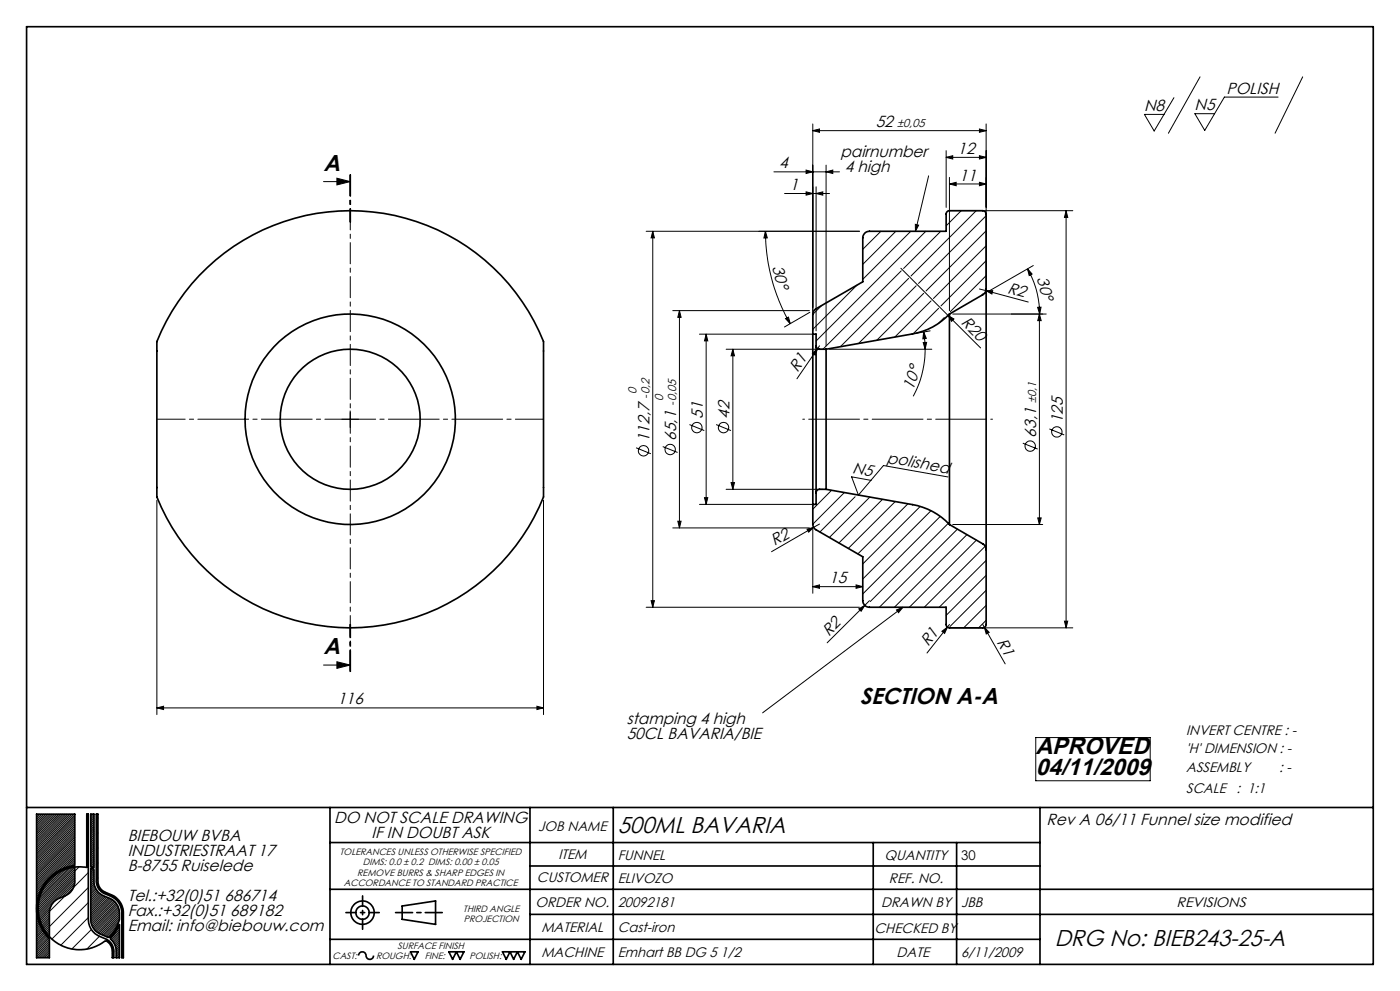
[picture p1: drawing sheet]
<svg xmlns="http://www.w3.org/2000/svg" width="420mm" height="297mm" viewBox="0 0 420 297" stroke-linecap="round" stroke-linejoin="round" font-family="sans-serif">
<g fill="none" stroke="#000" stroke-width=".3">
<path d="M243.8 39.2l2.1-.5v.9zM243.8 37.1v62.1M243.8 39.2h52M293.8 38.7l2 .5-2 .4zM295.8 37.1v49.6M352.2 29.3l-5.9 10-3-5h5.9M360 23l-9.5 16.9M383.4 29.1h-16.1l-5.9 10-2.9-5h5.8M390.8 23l-8.3 16.9M97 54.4h8.1M101.1 53.4l4 1-4 1zM232.2 51.5h19.6"/>
<path d="M235.4 58h13.4M241.8 51l2 .5-2 .5zM241.8 57.5l2 .5-2 .5zM244.8 58l2-.5v1zM244.8 56v43.2M247.8 51.5l2-.5v1zM247.8 49.5v54.1M278.6 52.7l-4 16.6M283.8 47.2l2-.5v1zM283.8 45.2v17M283.8 47.2h12M284.8 55.1l2-.5v1.1z"/>
<path d="M284.8 53.2v39.9M284.8 55.1h11M293.8 46.7l2 .5-2 .5zM293.8 54.6l2 .5-2 .6zM193.9 69.3h63.9M195.8 69.3l.5 2h-1zM195.8 69.3v112.7M229.6 69.3l.6 2h-1zM229.6 69.3a55.6 55.6 0 0 0 7.5 27.7M264.3 69.3l-5.5 5.4M268.7 69.3l-9.9 9.9M273.2 69.3l-14.4 14.4"/>
<path d="M274.6 67.2l1 .3-1 1.8zM277.7 69.3l-32.9 32.9M282.2 69.3l-11.1 11.2M284.8 63.1h37M288.4 63.1l-4.6 4.6M292.9 63.1l-19.6 19.6M295.8 64.7l-20.2 20.2M295.8 69.2l-18 18M295.8 73.7l-15.8 15.8M295.8 78.1l-13.5 13.6M310 79.6l-13.3 7.6M319.8 63.1l.5 2.1h-1z"/>
<path d="M319.8 63.1v125.1M201.8 93.1h41M203.8 93.1l.5 2h-1zM203.8 93.1v65.1M235.7 95.5l.8-.5 .6 2zM243 93.6l-7.7 4.4M246.5 91.6l-2.7 2.6M257.1 85.4l-13.3 13.3M270.3 80.4l23.9 23.9M270.4 81.2l-23.5 23.5M272.6 83.4l-20.5 20.5M274.8 85.7l-17.2 17.2"/>
<path d="M277.1 99.5l.8 1.9-1 .2zM277.1 99.5l.4 5.2M277.1 87.9l-14.1 14.1M279 99.2l-4.3 .7M279.3 90.2l-10.8 10.8M281.6 92.4l-7.7 7.6M283.3 95.2l-1.7 1.7M284.4 94.5l1.8 1.1-.7 .7zM285.8 94.1h28.1M293.8 86.6l2 .5M295 87.9l-.6 .7M295.8 87.1h2l-.2 1z"/>
<path d="M295.8 87.1l12.7 3.4M295.8 82.6l-10.7 10.8M308.3 80.6l1.3 1.5-.8 .5zM308.3 80.6a27.1 27.1 0 0 1 3.6 13.5M311.3 92.1h1l-.4 2zM311.8 94.1l.5 2h-1zM311.8 94.1v63.1M209.8 100.2h34M211.8 100.2l.5 2h-1zM211.8 100.2v51M217.8 104.7h29M219.9 104.7l.4 1.9h-1z"/>
<path d="M219.9 104.7v41.9M243.7 105.9l1.6-1.4-.8 1.9zM245.3 104.5l-6.2 9M245.9 103.6l-.6 .9M248.8 104.7h30.7M277 102.7l1-.1-.5 2.1zM277.5 104.7a29.9 29.9 0 0 1-3.5 14.1M102.6 125.7h5M105.1 123.2v5M190.8 134.2l4.5 1.8M198.8 133.8l4.5 1.8M206.8 127.2l4.5 1.8"/>
<path d="M214.8 127.2l4.5 1.8M306.8 132.8l4.5 1.8M314.8 128.5l4.5 1.8M47.1 149.9v64.3M163.1 149.9v64.3M201.8 158.2h41M203.3 156.2h1l-.5 2zM209.8 151.2h34M211.3 149.2h1l-.5 2zM217.8 146.6h29M219.3 144.6h1l-.4 2zM242.1 158.6l2-.6-1.5 1.5z"/>
<path d="M243.8 158v19.8M244.1 158l-12.6 7.3M245.9 157.1l-1.8 .9M249.5 146.9l-5.7 5.7M253.3 147.6l-9.3 9.3M256.5 148.9l-10.5 10.6M260.9 149l-12.1 12.1M264.8 149.6l-13.1 13.1M268.6 150.3l-14.1 14.1M272.4 151l-15 15M276.1 151.8l-17.3 17.2M279.3 153.1l-20.5 20.4"/>
<path d="M282.1 154.8l-23.3 23.2M284.4 142.9l-19.4-3.4-7.5 8.9-2-5.5 5.8 1.1M284.5 156.8l-23.4 23.5M285.8 157.2h27M287.2 158.6l-23.4 23.4M311.3 155.2h1l-.5 2zM243.8 175.8l2.1-.5v1zM243.8 175.8h15M256.8 175.3l2 .5-2 .5zM290.1 160.2l-21.8 21.8M292.9 161.9l-20.1 20.1M295.6 163.7l-18.3 18.3"/>
<path d="M295.8 168l-14 14M295.8 172.4l-12 12M295.8 176.9l-10.8 10.9M97 199.3h8.1M101.1 198.3l4 1-4 1zM193.9 182h63.9M195.3 180h1l-.5 2zM257.6 182.5l1.8-1.1-1.1 1.8zM259.4 181.4l-11.3 11.2M260.8 180l-1.4 1.4M269 182.8l1.9-.8-1.3 1.6zM270.9 182l-42.1 31.6"/>
<path d="M282.6 189.2l1.6-1.2-.8 1.8zM284.2 188l-6.1 7.7M284.8 188.2h37M284.8 187.1l-.6 .9M294.8 187.1l.5 .9M295.3 188l1.5 1.5-.9 .5zM295.3 188l6.3 11M295.8 181.4l-6.7 6.8M295.8 185.9l-2.2 2.3M319.3 186.2h1l-.5 2zM47.1 212.2l2-.5v1zM47.1 212.2h116"/>
<path d="M161.1 211.7l2 .5-2 .5zM310.7 221h34.4v13h-34.4zM11.5 244l-.5 .5M12 244l-1 1M12.6 244l-1.6 1.6M13.1 244l-2.1 2.2M13.7 244l-2.7 2.7M14.3 244l-3.3 3.3M14.8 244l-3.8 3.9M15.4 244l-4.4 4.4M15.9 244l-4.9 5M16.5 244l-5.5 5.6"/>
<path d="M17.1 244l-6.1 6.1M17.6 244l-6.6 6.6M18.2 244l-7.2 7.2M18.7 244l-7.7 7.8M19.3 244l-8.3 8.3M19.9 244l-8.9 8.9M20.4 244l-9.4 9.5M21 244l-10 10M21.6 244l-10.6 10.6M21.9 260l-10.3 10.2M22.1 244l-11.1 11.2M22.4 244.3l-11.4 11.4"/>
<path d="M22.4 244.8l-11.4 11.5M22.4 245.4l-11.4 11.4M22.4 245.9l-11.4 11.5M22.4 246.5l-11.4 11.4M22.4 247l-11.4 11.5M22.4 247.6l-11.4 11.5M22.4 248.2l-11.4 11.4M22.4 248.7l-11.4 11.5M22.4 249.3l-11.4 11.5M22.4 249.9l-11.4 11.4M22.4 250.4l-11.4 11.5M22.4 251l-11.4 11.4"/>
<path d="M22.4 251.5l-11.4 11.5M22.4 252.1l-11.4 11.5M22.4 252.7l-11.4 11.4M22.4 253.2l-11.4 11.5M22.4 253.8l-11.4 11.5M22.4 254.3l-11.4 11.5M22.4 254.9l-11.4 11.5M22.4 255.5l-6.8 6.8M22.4 256l-4.9 5M22.4 256.6l-3.8 3.9M22.4 257.1l-2.9 3M22.4 257.7l-2 2.1"/>
<path d="M22.4 258.3l-1.3 1.3M22.4 258.8l-.6 .7M22.4 260l-10.9 10.9M23.7 259.8l-12.2 12.3M26 244h.1M26.5 257l-.5 .5M26.5 248l-.5 .5M26.5 252.5l-.5 .5M27.7 244l-.5 .5M28.2 244.1l-1 1M28.2 244.7l-1 .9M28.2 245.8l-1 1"/>
<path d="M28.2 246.4l-1 .9M28.2 248.6l-1 1M28.2 249.2l-1 .9M28.2 249.7l-1 1M28.2 250.3l-1 .9M28.2 250.9l-1 .9M28.2 252l-1 .9M28.2 252.6l-1 .9M28.2 253.7l-1 .9M28.2 254.8l-1 .9M28.2 255.3l-1 1M28.2 255.9l-1 1"/>
<path d="M28.2 256.5l-1 .9M28.2 257l-1 1M28.2 257.6l-1 .9M28.2 258.2l-1 .9M28.2 258.7l-1 1M28.2 259.9l-.2 .1M28.2 245.2l-1 1M28.2 246.9l-1 1M28.2 247.5l-1 1M28.2 248l-1 1M28.2 251.4l-1 1M28.2 253.1l-1 1"/>
<path d="M28.2 254.2l-1 1M28.2 259.3l-.6 .6M29.4 249.7l-.5 .5M29.4 254.1l-.5 .5M29.4 245.2l-.5 .4M29.4 258.7l-.5 .4M11 272h.1M11 272.6h.1M11 271.4h.1M11 273.1h.1M11 273.6v.1M11.1 270.8l-.1 .1"/>
<path d="M11.1 274.1l-.1 .1M11.1 270.1l-.1 .2M11.2 274.6l-.2 .2M11.3 269.4l-.3 .3M11.3 275l-.3 .3M11.4 275.5l-.4 .4M11.5 268.7l-.5 .5M11.5 275.9l-.5 .6M11.7 276.4l-.7 .6M11.7 267.9l-.7 .7M11.8 276.8l-.8 .8M12 277.2l-1 1"/>
<path d="M12.1 266.9l-1.1 1.2M12.1 277.6l-1.1 1.1M12.3 278l-1.3 1.3M12.5 278.3l-1.5 1.6M12.7 265.8l-1.7 1.7M12.7 278.7l-1.7 1.7M12.9 279l-1.9 1.9M13.2 279.4l-2.2 2.1M13.4 279.7l-2.4 2.4M14 263.9l-3 3M14.8 273.8l-2.6 2.6M14.8 274.4l-2.5 2.4"/>
<path d="M14.8 274.9l-2.3 2.3M14.8 275.4l-2.1 2.2M14.8 276l-1.9 2M14.8 276.6l-1.7 1.7M14.8 277.1l-1.5 1.6M14.8 278.3l-1.1 1.1M14.8 278.8l-.8 .9M14.8 279.4l-.6 .6M14.8 280l-.3 .3M14.9 272.5l-3 3.1M15.2 271.7l-3.4 3.4M17.5 261.6l-4.3 4.2"/>
<path d="M18.7 260.9l-6.1 6.1M19.6 260.5l-7.4 7.5M20.5 260.3l-8.5 8.5M21.2 260.1l-9.5 9.4M22.3 265.1l-3.7 3.8M22.4 260.5l-10.9 11M22.4 261.7l-10.9 10.9M22.4 262.2l-10.9 11M22.4 262.8l-10.9 10.9M22.4 263.3l-10.8 10.9M22.4 263.9l-10.7 10.7M22.4 264.5l-4.8 4.8"/>
<path d="M26.5 261.5l-14.5 14.5M26.5 266l-13 13M26.5 270.5l-10.9 10.9M26.5 275l-8.3 8.3M27.4 278.6l-5.8 5.8M27.7 260.4l-.5 .4M28.1 260.5l-.9 .9M28.2 261.5l-1 1M28.2 262.1l-1 .9M28.2 263.2l-1 1M28.2 263.8l-1 .9M28.2 260.9l-1 1"/>
<path d="M28.2 262.6l-1 1M28.2 264.3l-1 1M28.3 264.8l-1.1 1M28.3 265.3l-1.1 1.1M28.5 265.7l-1.3 1.3M28.6 266.1l-1.4 1.4M28.8 266.5l-1.6 1.6M29 266.8l-1.8 1.8M29.3 267.2l-2.1 2M29.4 263.1l-.5 .5M29.6 267.4l-2.4 2.4M29.8 267.7l-2.6 2.6"/>
<path d="M30.2 268l-3 2.9M30.4 266.6l-.3 .3M30.5 268.2l-3.3 3.3M30.9 268.4l-3.7 3.6M31.3 268.6l-4.1 4M31.6 268.7l-4.4 4.5M32 268.9l-4.8 4.8M32.5 269.1l-5.3 5.1M32.8 269.2l-5.6 5.6M33.2 269.4l-6 6M33.4 268.1l-.4 .4M33.6 269.6l-6.4 6.3"/>
<path d="M33.9 269.8l-6.6 6.6M34.2 270.1l-6.8 6.8M34.3 279l-1.9 1.9M34.5 270.3l-6.9 7M34.8 270.6l-7.1 7.1M35 271l-7.1 7.1M35 277.7l-3 3M35.2 271.3l-7 7.1M35.4 271.7l-7 7M35.5 276.7l-3.9 3.9M35.6 272.1l-6.9 6.9M35.7 272.5l-6.7 6.8"/>
<path d="M35.8 273l-6.5 6.5M35.8 275.8l-4.6 4.6M35.8 273.5l-6.2 6.2M35.8 274.1l-5.8 5.8M35.8 274.6l-5.4 5.5M35.8 275.2l-5 5M35.8 277.5l-.3 .2M35.8 278l-.9 1M35.8 278.6l-2.7 2.7M35.8 279.1l-2.5 2.5M35.8 279.7l-2.2 2.2M35.9 270.1l-.4 .4"/>
<path d="M37 273.5l-.5 .4M37 278l-.5 .4M13.6 280l-2.6 2.6M13.9 280.3l-2.9 2.9M14.1 280.6l-3.1 3.2M14.4 280.9l-3.4 3.4M14.6 281.2l-3.6 3.7M14.8 280.5l-.1 .1M14.8 281.6l-3.8 3.9M14.8 282.2l-3.8 3.8M14.8 282.7l-3.8 3.9M14.8 283.3l-3.7 3.7"/>
<path d="M14.8 283.9l-3.1 3.1M14.8 284.4l-2.6 2.6M14.8 285l-2 2M14.8 285.6l-1.5 1.4M14.8 286.1l-.9 .9M14.8 286.7l-.3 .3M29.8 280.6l-3.8 3.8M32.8 282.1l-.3 .4M34.1 285.3l-.4 .5M35.8 280.2l-1.9 2M35.8 280.8l-1.7 1.7M35.8 281.4l-1.5 1.5"/>
<path d="M35.8 281.9l-1.3 1.4M35.8 282.5l-1.2 1.2M35.8 283.1l-1 1M35.8 283.6l-.9 1M35.8 284.2l-.9 .9M35.8 284.8l-.9 .9M35.8 285.3l-.9 1M35.8 285.9l-.9 .9M35.8 286.4l-.6 .6M35.8 287h.1M37 282.4l-.5 .5M37 286.9l-.1 .1"/>
<circle cx="193" cy="135.1" r="1.56"/>
<circle cx="201.1" cy="134.7" r="1.56"/>
<circle cx="209" cy="128.1" r="1.55"/>
<circle cx="217.1" cy="128.1" r="1.55"/>
<circle cx="309.1" cy="133.7" r="1.55"/>
<circle cx="317" cy="129.4" r="1.56"/>
</g>
<g fill="none" stroke="#000" stroke-width=".5">
<path d="M8 8h404v281h-404zM59.8 82.6a62.4 62.4 0 0 1 103.3 20.1v46.1a62.4 62.4 0 0 1-58.1 39.4 62.4 62.4 0 0 1-57.9-39.5v-46a58.1 58.1 0 0 1 12.7-20.1zM284.8 94.1v63.1M284.8 94.1a19.8 19.8 0 0 1-11 6l-26 4.6M295.8 86.6v-22.4a1.02 1.02 0 0 0-1-1.1h-10a1.02 1.02 0 0 0-1 1.1v5.1h-23a1.99 1.99 0 0 0-2 2v13.2l-14 8a1.93 1.93 0 0 0-1 1.8v5.9M295.8 86.6a2.07 2.07 0 0 1-1 1.7l-10 5.8M295.8 86.6v78.1M243.8 100.2v51M243.8 100.2h1v3.4M244.8 103.6a1.02 1.02 0 0 0 1.1 1.1h1.9M244.8 103.6v44.1M247.8 104.7v41.9"/>
<path d="M243.8 151.2v5.9a1.93 1.93 0 0 0 1 1.7l14 8.1v13.1a1.99 1.99 0 0 0 2 2h23v5.1a1.02 1.02 0 0 0 1 1.1h10a1.02 1.02 0 0 0 1-1.1v-22.4M244.8 147.7v3.5h-1M247.8 146.6h-1.9a.97 .97 0 0 0-1.1 1.1M247.8 146.6l26 4.6a19.8 19.8 0 0 1 11 6M284.8 157.2l10 5.8a2.07 2.07 0 0 1 1 1.7M8 242h404M11 244h11.4v15.4a12.9 12.9 0 0 0-10.7 8.6 12.9 12.9 0 0 0 3.1 13.4v5.6h-3.8zM22.4 259.9v4.2a4.7 4.7 0 0 1-2.9 4.4l-1.8 .7a4.7 4.7 0 0 0-2.9 4.4v7.1M26 244h.5v31.6a5.6 5.6 0 0 0 3.4 5l1.7 .8a4 4 0 0 1 2.5 3.7v1.9h-.4v-1.9l-.3-1.4-.6-1-1.1-.8a12.4 12.4 0 0 1-19.8-6.6 12.4 12.4 0 0 1 14.1-15.3zM27.2 244h1v16l-1-.3zM28.9 244h.5v20.7l.2 .8 .8 1.1 1.2 .8 1.7 .7a5.9 5.9 0 0 1 3.7 5.5v13.4h-.5v-13.4a5.5 5.5 0 0 0-3.3-5l-1.8-.8a4.1 4.1 0 0 1-2.5-3.7zM99 242v47"/>
<path d="M99 252.5h213M159 242v47M159 259.5h153M184 242v47M262 252.5v36.5M287 252.5v36.5M312 242v47M27.2 260.2l1 .4v3.5a4.8 4.8 0 0 0 2.9 4.4l1.8 .7a4.8 4.8 0 0 1 2.9 4.4 6.5 6.5 0 0 1-.7 4l-.8 1.4-1.7 2.1-2.4-1.1a4.8 4.8 0 0 1-3-4.4zM35.8 277.1v9.9h-.9l-.2-3.1-.6-1.4-1.1-1.2 1.6-2zM99 266.5h313M120.6 271.5l10.1-1.5v7l-10.1-1.5zM159 274h253"/>
<path d="M99 281.5h213M107.6 286.4a1.16 1.16 0 0 1 1.3-1.1 1.16 1.16 0 0 1 1 1.4 1.13 1.13 0 0 0 1.2 .8 1.13 1.13 0 0 0 1-1.1M123.2 285.3h2.2l-1.1 2.2zM134.7 285.3h4.5l-1.2 2.2-1.1-2.2-1.1 2.2zM150.7 285.3h6.8l-1.1 2.2-1.2-2.2-1.1 2.2-1.1-2.2-1.1 2.2z"/>
<circle cx="105.1" cy="125.7" r="31.6"/>
<circle cx="105.1" cy="125.7" r="21"/>
<circle cx="108.8" cy="273.5" r="3.5"/>
<circle cx="108.8" cy="273.5" r="2"/>
</g>
<path d="M105 52.4v14.1M105.1 52.4v148.9M105.2 52.4v14.1M105 201.3v-14.1M105.2 201.3v-14.1" fill="none" stroke="#000" stroke-width=".3" stroke-dasharray="6.3 1.3 1.3 1.3"/>
<path d="M297.7 125.6h-56.9" fill="none" stroke="#000" stroke-width=".3" stroke-dasharray="15.2 1.3 1.3 1.3" stroke-dashoffset="-1.8"/>
<path d="M47.1 125.6h116" fill="none" stroke="#000" stroke-width=".3" stroke-dasharray="15.2 1.3 1.3 1.3" stroke-dashoffset="6.8"/>
<path d="M118.7 273.5h14" fill="none" stroke="#000" stroke-width=".5" stroke-dasharray="6.3 1.3 1.3 1.3" stroke-dashoffset="1.3"/>
<path d="M103.8 273.5h10M108.8 278.5v-10" fill="none" stroke="#000" stroke-width=".5" stroke-dasharray="6.3 1.3 1.3 1.3" stroke-dashoffset="3.3"/>
<g fill="#000">
<path d="M284.4 94.5l1.8 1.1-.7 .7zM295.8 87.1h2l-.2 1zM243.7 105.9l1.6-1.4-.8 1.9zM242.1 158.6l2-.6-1.5 1.5zM257.6 182.5l1.8-1.1-1.1 1.8zM282.6 189.2l1.6-1.2-.8 1.8zM295.3 188l1.5 1.5-.9 .5z"/>
<path d="M293.8 38.7l2 .5-2 .4zM243.8 39.2l2.1-.5v.9zM293.8 46.7l2 .5-2 .5zM283.8 47.2l2-.5v1zM247.8 51.5l2-.5v1zM241.8 51l2 .5-2 .5z"/>
<path d="M101.1 53.4l4 1-4 1zM101.1 198.3l4 1-4 1z"/>
<path d="M284.8 55.1l2-.5v1.1zM293.8 54.6l2 .5-2 .6zM241.8 57.5l2 .5-2 .5zM244.8 58l2-.5v1z"/>
<path d="M235.7 95.5l1.4 1.5-.6-2zM229.6 69.3l-.4 2h1z"/>
<path d="M277.1 99.5l-.2 2.1 1-.2zM277 102.7l.5 2 .5-2.1z"/>
<path d="M308.3 80.6l.5 2 .8-.5zM311.3 92.1l.6 2 .4-2z"/>
<path d="M219.3 144.6h1l-.4 2zM219.9 104.7l.4 1.9h-1z"/>
<path d="M311.3 155.2h1l-.5 2zM311.8 94.1l.5 2h-1z"/>
<path d="M243.8 175.8l2.1-.5v1zM256.8 175.3l2 .5-2 .5z"/>
<path d="M269 182.8l1.9-.8-1.3 1.6zM274.6 67.2l1 .3-1 1.8z"/>
<path d="M319.3 186.2h1l-.5 2zM319.8 63.1l.5 2.1h-1zM195.3 180h1l-.5 2zM195.8 69.3l.5 2h-1zM203.3 156.2h1l-.5 2zM203.8 93.1l.5 2h-1zM211.3 149.2h1l-.5 2zM211.8 100.2l.5 2h-1z"/>
<path d="M47.1 212.2l2-.5v1zM161.1 211.7l2 .5-2 .5z"/>
</g>
<g font-size="7.1">
<text x="310.7" y="225.9">APROVED</text>
<text x="310.7" y="232.4">04/11/2009</text>
</g>
<g font-size="6.9">
<text x="97.1" y="51.2">A</text>
<text x="97.1" y="196.1">A</text>
<text x="257.9" y="211">SECTION A-A</text>
<text x="185.3" y="249.7">500ML BAVARIA</text>
<text x="316.4" y="283.5">DRG No: BIEB243-25-A</text>
</g>
<g font-size="4.8">
<text x="368" y="28.1">POLISH</text>
<text x="343.2" y="33.2">N8</text>
<text x="358.4" y="33.1">N5</text>
<text x="262.7" y="38.1">52</text>
<text x="252.2" y="47.2">pairnumber</text>
<text x="287.3" y="46.1">12</text>
<text x="233.8" y="50.5">4</text>
<text x="253.4" y="51.6">4 high</text>
<text x="237" y="57">1</text>
<text x="287.8" y="54.1">11</text>
<text x="231.6" y="80" transform="rotate(75 231.6 80)">30°</text>
<text x="311" y="83.5" transform="rotate(75 311 83.5)">30°</text>
<text x="302" y="87.8" transform="rotate(15 302 87.8)">R2</text>
<text x="288.2" y="96.8" transform="rotate(45 288.2 96.8)">R20</text>
<text x="239.3" y="111.7" transform="rotate(-56 239.3 111.7)">R1</text>
<text x="273.9" y="117.1" transform="rotate(-71 273.9 117.1)">10°</text>
<text x="210.8" y="125.6" transform="rotate(-90 210.8 125.6)">51</text>
<text x="218.8" y="125.6" transform="rotate(-90 218.8 125.6)">42</text>
<text x="310.8" y="131.1" transform="rotate(-90 310.8 131.1)">63,1</text>
<text x="318.8" y="126.9" transform="rotate(-90 318.8 126.9)">125</text>
<text x="194.8" y="132.5" transform="rotate(-90 194.8 132.5)">112,7</text>
<text x="202.8" y="132.1" transform="rotate(-90 202.8 132.1)">65,1</text>
<text x="255.5" y="141.9" transform="rotate(10 255.5 141.9)">N5</text>
<text x="265.9" y="138.6" transform="rotate(10 265.9 138.6)">polished</text>
<text x="232.4" y="163.7" transform="rotate(-30 232.4 163.7)">R2</text>
<text x="248.8" y="174.8">15</text>
<text x="248.6" y="190.8" transform="rotate(-45 248.6 190.8)">R2</text>
<text x="278.4" y="194" transform="rotate(-52 278.4 194)">R1</text>
<text x="298.9" y="192.5" transform="rotate(60 298.9 192.5)">R1</text>
<text x="101.2" y="211.1">116</text>
<text x="188" y="217">stamping 4 high</text>
<text x="188" y="221.5">50CL BAVARIA/BIE</text>
<text x="38.3" y="251.9">BIEBOUW BVBA</text>
<text x="100.2" y="246.6">DO NOT SCALE DRAWING</text>
<text x="111.5" y="251.1">IF IN DOUBT ASK</text>
<text x="313.9" y="247.2">Rev A 06/11 Funnel size modified</text>
<text x="38.3" y="256.5">INDUSTRIESTRAAT 17</text>
<text x="38.3" y="261">B-8755 Ruiselede</text>
<text x="38.3" y="270">Tel.:+32(0)51 686714</text>
<text x="38.3" y="274.6">Fax.:+32(0)51 689182</text>
<text x="38.3" y="279.1">Email: info@biebouw.com</text>
</g>
<g font-size="4.1">
<text x="355.9" y="220.3">INVERT CENTRE : -</text>
<text x="355.9" y="225.7">'H' DIMENSION : -</text>
<text x="355.9" y="231.4">ASSEMBLY</text>
<text x="383.7" y="231.4">: -</text>
<text x="355.9" y="237.5">SCALE</text>
<text x="371" y="237.5">: 1:1</text>
<text x="161.4" y="249">JOB NAME</text>
<text x="167.5" y="257.4">ITEM</text>
<text x="185.3" y="257.7">FUNNEL</text>
<text x="265.4" y="257.8">QUANTITY</text>
<text x="161.1" y="264.3">CUSTOMER</text>
<text x="185.3" y="264.6">ELIVOZO</text>
<text x="266.7" y="264.6">REF. NO.</text>
<text x="160.7" y="271.8">ORDER NO.</text>
<text x="185.3" y="271.7">20092181</text>
<text x="264.4" y="271.7">DRAWN BY</text>
<text x="288.3" y="271.7">JBB</text>
<text x="352.9" y="271.7">REVISIONS</text>
<text x="162.4" y="279.4">MATERIAL</text>
<text x="185.3" y="279.4">Cast-iron</text>
<text x="262.3" y="279.6">CHECKED BY</text>
<text x="162.4" y="286.9">MACHINE</text>
<text x="185.3" y="286.8">Emhart BB DG 5 1/2</text>
<text x="269" y="286.9">DATE</text>
<text x="288.3" y="286.9">6/11/2009</text>
</g>
<text font-size="4" x="288.4" y="257.8">30</text>
<g font-size="3.5">
<text x="269.1" y="38.2">±0,05</text>
<text x="190.9" y="118.1" transform="rotate(-90 190.9 118.1)">0</text>
<text x="194.9" y="119.6" transform="rotate(-90 194.9 119.6)">-0,2</text>
<text x="198.9" y="120.3" transform="rotate(-90 198.9 120.3)">0</text>
<text x="202.9" y="121.8" transform="rotate(-90 202.9 121.8)">-0,05</text>
<text x="310.9" y="120.8" transform="rotate(-90 310.9 120.8)">±0,1</text>
</g>
<g font-size="2.8">
<text x="102" y="256.1">TOLERANCES UNLESS OTHERWISE SPECIFIED</text>
<text x="107.2" y="262.5">REMOVE BURRS &amp; SHARP EDGES IN</text>
<text x="108.8" y="259.1">DIMS: 0.0 ± 0.2 DIMS: 0.00 ± 0.05</text>
<text x="103.2" y="265.5">ACCORDANCE TO STANDARD PRACTICE</text>
<text x="139" y="273.5">THIRD ANGLE</text>
<text x="139.2" y="276.5">PROJECTION</text>
<text x="99.7" y="287.3">CAST:</text>
<text x="112.8" y="287.3">ROUGH:</text>
<text x="119.3" y="284.4">SURFACE FINISH</text>
<text x="127.5" y="287.3">FINE:</text>
<text x="140.8" y="287.3">POLISH:</text>
</g>
</svg>
